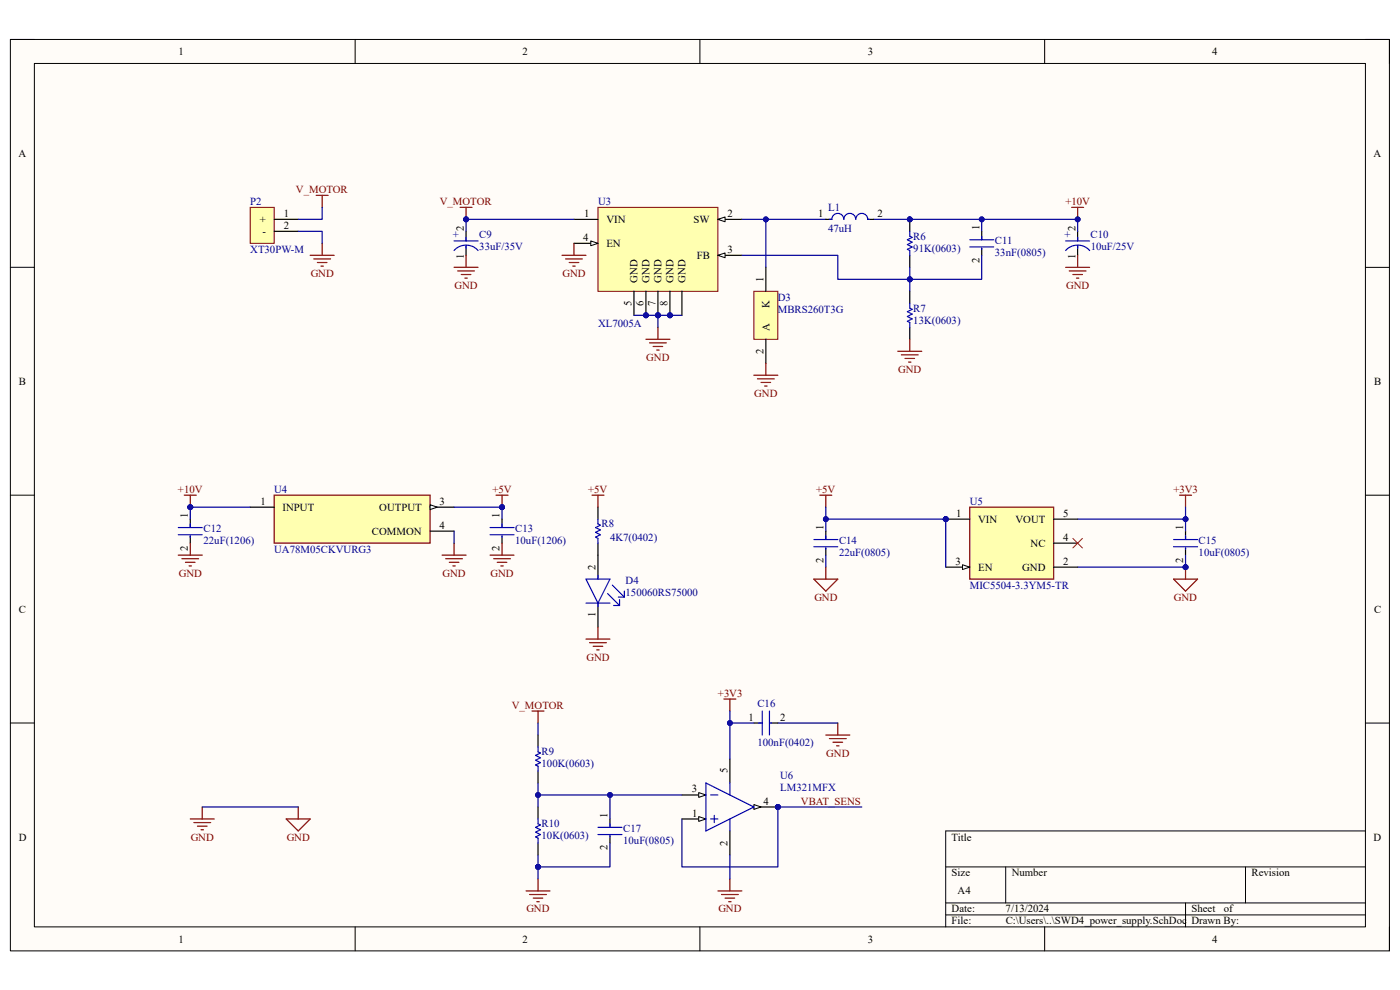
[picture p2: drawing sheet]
<svg xmlns="http://www.w3.org/2000/svg" width="297mm" height="210mm" viewBox="0 0 297 210" stroke-linecap="round" stroke-linejoin="round" font-family="sans-serif">
<path d="M2.2 8.4h292.6v193.3h-292.6z" fill-rule="evenodd" fill="#fffcf8"/>
<path d="M2.2 8.4h292.6v193.3h-292.6z" fill="none" stroke="#000" stroke-width=".21"/>
<path d="M7.3 13.5h282.4v183.1h-282.4z" fill-rule="evenodd" fill="#fffcf8"/>
<g fill="none" stroke="#000" stroke-width=".21">
<path d="M2.2 8.4h5.1M7.3 13.5h282.4v183.1h-282.4zM75.3 8.4v5.1M148.5 8.4v5.1M221.6 8.4v5.1M289.7 8.4h5.1v5.1M2.2 56.7h5.1M289.7 56.7h5.1M2.2 105h5.1M289.7 105.1h5.1M2.2 153.4h5.1M289.7 153.4h5.1"/>
<path d="M289.7 176.3h-89.1v20.3M75.3 196.6v5.1M148.5 196.6v5.1M200.6 183.9h89.1M200.6 191.5h89.1M200.6 194.1h89.1M213.4 183.9v7.6M221.6 196.6v5.1M251.5 191.5v5.1M264.2 183.9v7.6M294.8 196.6v5.1"/>
</g>
<circle cx="137" cy="66.9" r=".51" fill="#000080"/>
<circle cx="137" cy="66.9" r=".51" fill="none" stroke="#000080" stroke-width=".21"/>
<circle cx="139.6" cy="66.9" r=".51" fill="#000080"/>
<circle cx="139.6" cy="66.9" r=".51" fill="none" stroke="#000080" stroke-width=".21"/>
<circle cx="142.1" cy="66.9" r=".51" fill="#000080"/>
<circle cx="142.1" cy="66.9" r=".51" fill="none" stroke="#000080" stroke-width=".21"/>
<path d="M126.9 44h25.4v17.8h-25.4z" fill-rule="evenodd" fill="#ffffb0"/>
<path d="M126.9 44h25.4v17.8h-25.4z" fill="none" stroke="#800000" stroke-width=".21"/>
<path d="M121.8 46.5h5.1M152.3 46.5h5.1" fill="none" stroke="#000" stroke-width=".25"/>
<path d="M152.3 46.5l1.5-.5v1z" fill="#f8fcff"/>
<path d="M152.3 46.5l1.5-.5v1z" fill="none" stroke="#000" stroke-width=".21"/>
<path d="M152.3 54.2h5.1" fill="none" stroke="#000" stroke-width=".25"/>
<path d="M152.3 54.2l1.5-.5v1z" fill="#f8fcff"/>
<path d="M152.3 54.2l1.5-.5v1z" fill="none" stroke="#000" stroke-width=".21"/>
<path d="M121.8 51.6h5.1" fill="none" stroke="#000" stroke-width=".25"/>
<path d="M125.3 51.1l1.6 .5-1.6 .5z" fill="#f8fcff"/>
<path d="M125.3 51.1l1.6 .5-1.6 .5z" fill="none" stroke="#000" stroke-width=".21"/>
<path d="M134.5 61.8v5.1M137 61.8v5.1" fill="none" stroke="#000" stroke-width=".25"/>
<circle cx="137" cy="66.9" r=".51" fill="#000080"/>
<circle cx="137" cy="66.9" r=".51" fill="none" stroke="#000080" stroke-width=".21"/>
<path d="M139.6 61.8v5.1" fill="none" stroke="#000" stroke-width=".25"/>
<circle cx="139.6" cy="66.9" r=".51" fill="#000080"/>
<circle cx="139.6" cy="66.9" r=".51" fill="none" stroke="#000080" stroke-width=".21"/>
<path d="M142.1 61.8v5.1" fill="none" stroke="#000" stroke-width=".25"/>
<circle cx="142.1" cy="66.9" r=".51" fill="#000080"/>
<circle cx="142.1" cy="66.9" r=".51" fill="none" stroke="#000080" stroke-width=".21"/>
<path d="M98.9 49.1v2M98.9 52.1v2.1M144.7 61.8v5.1" fill="none" stroke="#000" stroke-width=".25"/>
<path d="M96.3 51.1h5.1M96.3 53.1a3.4 3.4 0 0 1 5.1 0M98.9 50.4v.7M98.9 52.1v.5" fill="none" stroke="#00f" stroke-width=".25"/>
<path d="M159.9 61.8h5.1v10.2h-5.1z" fill-rule="evenodd" fill="#ffffb0"/>
<path d="M159.9 61.8h5.1v10.2h-5.1z" fill="none" stroke="#800000" stroke-width=".21"/>
<path d="M162.5 56.7v5.1M162.5 72v5.1" fill="none" stroke="#000" stroke-width=".25"/>
<circle cx="193" cy="46.5" r=".51" fill="#000080"/>
<circle cx="193" cy="46.5" r=".51" fill="none" stroke="#000080" stroke-width=".21"/>
<path d="M193 46.5v2.6" fill="none" stroke="#000" stroke-width=".25"/>
<circle cx="193" cy="46.5" r=".51" fill="#000080"/>
<circle cx="193" cy="46.5" r=".51" fill="none" stroke="#000080" stroke-width=".21"/>
<path d="M193 54.2v2.5M208.3 49.1v1.8M208.3 52.6v1.6M228.6 49.1v2M228.6 52.1v2.1M193 61.8v2.5M193 69.4v2.6" fill="none" stroke="#000" stroke-width=".25"/>
<path d="M193 49.1v1l.5 .3-1 .5 1 .5-1 .5 1 .5-1 .5 .5 .2v1.1M205.7 50.9h5.1M205.7 52.4h5.1M208.3 50.1v.8M208.3 52.6v.3M226.1 51.1h5.1M226.1 53.1a3.4 3.4 0 0 1 5.1 0M228.6 50.4v.7M228.6 52.1v.5M193 64.3v1.1l.5 .2-1 .5 1 .5-1 .5 1 .5-1 .6 .5 .2v1" fill="none" stroke="#00f" stroke-width=".25"/>
<path d="M97.6 44h2.5M98.9 44v2.5" fill="none" stroke="#800000" stroke-width=".25"/>
<circle cx="98.9" cy="46.5" r=".51" fill="#000080"/>
<circle cx="98.9" cy="46.5" r=".51" fill="none" stroke="#000080" stroke-width=".21"/>
<g fill="none" stroke="#800000" stroke-width=".25">
<path d="M96.3 56.7h5.1M97.1 57.5h3.6M97.9 58.2h2M98.6 59h.5M98.9 54.2v2.5M119.2 54.2h5.1M120 54.9h3.5M120.8 55.7h2M121.5 56.5h.5M121.8 51.6v2.6M226.1 56.7h5.1M226.8 57.5h3.6"/>
<path d="M227.6 58.2h2M228.4 59h.5M228.6 54.2v2.5M137 72h5.1M137.8 72.7h3.6M138.6 73.5h2M139.3 74.3h.5M139.6 69.4v2.6M159.9 79.6h5.1M162.5 77.1v2.5M190.5 74.5h5M191.2 75.3h3.6"/>
<path d="M192 76h2M192.8 76.8h.5M193 72v2.5M160.7 80.4h3.6M161.5 81.1h2M162.2 81.9h.5M40.4 173.7h5.1M41.1 174.5h3.6M41.9 175.3h2M42.7 176h.5M42.9 171.2v2.5M60.7 173.7h5.1l-2.5 2.6z"/>
<path d="M63.3 171.2v2.5"/>
</g>
<circle cx="200.6" cy="110.1" r=".51" fill="#000080"/>
<circle cx="200.6" cy="110.1" r=".51" fill="none" stroke="#000080" stroke-width=".21"/>
<path d="M205.7 107.6h17.8v15.3h-17.8z" fill-rule="evenodd" fill="#ffffb0"/>
<path d="M205.7 107.6h17.8v15.3h-17.8z" fill="none" stroke="#800000" stroke-width=".25"/>
<path d="M200.6 110.1h5.1" fill="none" stroke="#000" stroke-width=".25"/>
<circle cx="200.6" cy="110.1" r=".51" fill="#000080"/>
<circle cx="200.6" cy="110.1" r=".51" fill="none" stroke="#000080" stroke-width=".21"/>
<path d="M200.6 120.3h5.1" fill="none" stroke="#000" stroke-width=".25"/>
<path d="M204.2 119.8l1.5 .5-1.5 .5z" fill="#f8fcff"/>
<path d="M204.2 119.8l1.5 .5-1.5 .5z" fill="none" stroke="#000" stroke-width=".21"/>
<path d="M175.2 112.7v1.8M175.2 116.2v1.6M223.5 115.2h5.1M223.5 110.1h5.1M251.5 112.7v1.8M251.5 116.2v1.6M223.5 120.3h5.1" fill="none" stroke="#000" stroke-width=".25"/>
<path d="M173.9 105.1h2.6M175.2 105.1v2.5M250.2 105.1h2.6M251.5 105.1v2.5M172.7 122.9h5l-2.5 2.5zM175.2 120.3v2.6M249 122.9h5.1l-2.6 2.5zM251.5 120.3v2.6" fill="none" stroke="#800000" stroke-width=".25"/>
<path d="M172.7 114.5h5M172.7 116h5M175.2 113.7v.8M175.2 116.2v.3M249 114.5h5.1M249 116h5.1M251.5 113.7v.8M251.5 116.2v.3" fill="none" stroke="#00f" stroke-width=".25"/>
<path d="M227.6 114.2l2 2M229.6 114.2l-2 2" fill="none" stroke="#f00" stroke-width=".21"/>
<circle cx="251.5" cy="120.3" r=".51" fill="#000080"/>
<circle cx="251.5" cy="120.3" r=".51" fill="none" stroke="#000080" stroke-width=".21"/>
<path d="M58.2 105h33v10.2h-33z" fill-rule="evenodd" fill="#ffffb0"/>
<path d="M58.2 105h33v10.2h-33z" fill="none" stroke="#800000" stroke-width=".25"/>
<path d="M53.1 107.6h5.1M91.2 107.6h5.1" fill="none" stroke="#000" stroke-width=".25"/>
<path d="M91.2 107.1l1.6 .5-1.6 .5z" fill="#f8fcff"/>
<path d="M91.2 107.1l1.6 .5-1.6 .5z" fill="none" stroke="#000" stroke-width=".21"/>
<path d="M40.4 110.1v1.8M40.4 113.7v1.5M91.2 112.7h5.1M106.5 110.1v1.8M106.5 113.7v1.5" fill="none" stroke="#000" stroke-width=".25"/>
<path d="M37.8 111.9h5.1M37.8 113.4h5.1M40.4 111.2v.7M40.4 113.7v.3M104 111.9h5.1M104 113.4h5.1M106.5 111.2v.7M106.5 113.7v.3" fill="none" stroke="#00f" stroke-width=".25"/>
<path d="M227.4 44h2.5M228.6 44v2.5" fill="none" stroke="#800000" stroke-width=".25"/>
<circle cx="228.6" cy="46.5" r=".51" fill="#000080"/>
<circle cx="228.6" cy="46.5" r=".51" fill="none" stroke="#000080" stroke-width=".21"/>
<path d="M39.1 105h2.5M40.4 105v2.6" fill="none" stroke="#800000" stroke-width=".25"/>
<circle cx="40.4" cy="107.6" r=".51" fill="#000080"/>
<circle cx="40.4" cy="107.6" r=".51" fill="none" stroke="#000080" stroke-width=".21"/>
<g fill="none" stroke="#800000" stroke-width=".25">
<path d="M37.8 117.8h5.1M38.6 118.5h3.5M39.3 119.3h2.1M40.4 115.2v2.6M93.8 117.8h5.1M94.6 118.5h3.5M95.3 119.3h2.1M96.3 115.2v2.6M104 117.8h5.1M104.7 118.5h3.6M105.2 105h2.6M105.5 119.3h2"/>
<path d="M106.5 105v2.6M106.5 115.2v2.6M40.1 120.1h.5M96.1 120.1h.5M106.3 120.1h.5"/>
</g>
<circle cx="106.5" cy="107.6" r=".51" fill="#000080"/>
<circle cx="106.5" cy="107.6" r=".51" fill="none" stroke="#000080" stroke-width=".21"/>
<path d="M126.9 107.6v2.5M126.9 115.2v7.7M126.9 127.9v5.1" fill="none" stroke="#000" stroke-width=".25"/>
<path d="M126.9 110.1v1.1l.5 .2-1.1 .5 1.1 .5-1.1 .5 1.1 .5-1.1 .6 .6 .2v1M124.3 122.9h5.1l-2.5 5zM124.3 127.9h5.1M126.9 122.1v.8M126.9 127.9v.8M128.9 125.9l2.5 2.5M129.9 124.1l2.6 2.6M130.2 128.4h1.2M131.2 126.7h1.3M131.4 127.2v1.2M132.5 125.4v1.3" fill="none" stroke="#00f" stroke-width=".25"/>
<path d="M125.6 105h2.5M126.9 105v2.6M124.3 135.6h5.1M125.1 136.3h3.5M125.8 137.1h2.1M126.6 137.9h.5M126.9 133v2.6" fill="none" stroke="#800000" stroke-width=".25"/>
<circle cx="165" cy="171.2" r=".51" fill="#000080"/>
<circle cx="165" cy="171.2" r=".51" fill="none" stroke="#000080" stroke-width=".21"/>
<path d="M144.7 173.7h5.1M154.8 176.3v5.1" fill="none" stroke="#000" stroke-width=".25"/>
<path d="M148.2 173.2l1.6 .5-1.6 .5z" fill="#f8fcff"/>
<path d="M148.2 173.2l1.6 .5-1.6 .5z" fill="none" stroke="#000" stroke-width=".21"/>
<path d="M144.7 168.6h5.1" fill="none" stroke="#000" stroke-width=".25"/>
<path d="M148.2 168.1l1.6 .5-1.6 .6z" fill="#f8fcff"/>
<path d="M148.2 168.1l1.6 .5-1.6 .6z" fill="none" stroke="#000" stroke-width=".21"/>
<path d="M154.8 161v5.1M159.9 171.2h5.1" fill="none" stroke="#000" stroke-width=".25"/>
<path d="M159.9 170.7l1.6 .5-1.6 .5z" fill="#f8fcff"/>
<path d="M159.9 170.7l1.6 .5-1.6 .5z" fill="none" stroke="#000" stroke-width=".21"/>
<circle cx="165" cy="171.2" r=".51" fill="#000080"/>
<circle cx="165" cy="171.2" r=".51" fill="none" stroke="#000080" stroke-width=".21"/>
<g fill="none" stroke="#00f" stroke-width=".25">
<path d="M114.1 158.5v1l.5 .2-1 .5 1 .6-1 .5 1 .5-1 .5 .5 .2v1.1M161 153.4h.7M161.7 150.8v5.1M163.2 150.8v5.1M163.5 153.4h.2M114.1 173.7v1.1l.5 .2-1 .5 1 .5-1 .5 1 .5-1 .5 .5 .3v1M126.9 175.5h5.1M126.9 177h5.1M129.4 174.8v.7M129.4 177.3v.2M150.8 168.6h1.5M150.8 173.7h1.5"/>
<path d="M151.5 173v1.5M154.8 166.1v2.5M154.8 173.7v2.6M159.9 171.2l-10.1-5.1v10.2l10.1-5.1"/>
</g>
<g fill="none" stroke="#800000" stroke-width=".25">
<path d="M112.9 150.8h2.5M114.1 150.8v2.6M153.6 148.3h2.5M154.8 148.3v2.5M175.2 155.9h5.1M176 156.7h3.5M176.7 157.5h2.1M177.5 158.2h.5M177.7 153.4v2.5M111.6 189h5.1M112.4 189.8h3.5M113.1 190.5h2.1"/>
<path d="M113.9 191.3h.5M114.1 186.5v2.5M152.3 189h5.1M153.1 189.8h3.5M153.8 190.5h2.1M154.6 191.3h.5M154.8 186.5v2.5"/>
</g>
<path d="M114.1 155.9v2.6M159.9 153.4h1.8M163.5 153.4h1.5M114.1 163.6v2.5M114.1 171.2v2.5M114.1 178.8v2.6M129.4 173.7v1.8M129.4 177.3v1.5" fill="none" stroke="#000" stroke-width=".25"/>
<path d="M53.1 44h5.1v7.6h-5.1z" fill-rule="evenodd" fill="#ffffb0"/>
<path d="M53.1 44h5.1v7.6h-5.1z" fill="none" stroke="#800000" stroke-width=".21"/>
<path d="M58.2 46.5h5.1M58.2 49.1h5.1" fill="none" stroke="#000" stroke-width=".25"/>
<path d="M65.8 54.2h5.1M66.6 54.9h3.5M67.1 41.4h2.5M67.3 55.7h2.1M68.1 56.5h.5M68.3 41.4v2.6M68.3 51.6v2.6" fill="none" stroke="#800000" stroke-width=".25"/>
<path d="M98.9 46.5v2.6" fill="none" stroke="#000080" stroke-width=".25"/>
<circle cx="98.9" cy="46.5" r=".51" fill="#000080"/>
<circle cx="98.9" cy="46.5" r=".51" fill="none" stroke="#000080" stroke-width=".21"/>
<path d="M98.9 46.5h22.9" fill="none" stroke="#000080" stroke-width=".25"/>
<circle cx="98.9" cy="46.5" r=".51" fill="#000080"/>
<circle cx="98.9" cy="46.5" r=".51" fill="none" stroke="#000080" stroke-width=".21"/>
<path d="M139.6 66.9v2.5" fill="none" stroke="#000080" stroke-width=".25"/>
<circle cx="139.6" cy="66.9" r=".51" fill="#000080"/>
<circle cx="139.6" cy="66.9" r=".51" fill="none" stroke="#000080" stroke-width=".21"/>
<path d="M162.5 46.5v10.2" fill="none" stroke="#000080" stroke-width=".25"/>
<circle cx="162.5" cy="46.5" r=".51" fill="#000080"/>
<circle cx="162.5" cy="46.5" r=".51" fill="none" stroke="#000080" stroke-width=".21"/>
<path d="M208.3 46.5v2.6" fill="none" stroke="#000080" stroke-width=".25"/>
<circle cx="208.3" cy="46.5" r=".51" fill="#000080"/>
<circle cx="208.3" cy="46.5" r=".51" fill="none" stroke="#000080" stroke-width=".21"/>
<path d="M208.3 54.2v5.1h-15.3v-2.6" fill="none" stroke="#000080" stroke-width=".25"/>
<circle cx="193" cy="59.3" r=".51" fill="#000080"/>
<circle cx="193" cy="59.3" r=".51" fill="none" stroke="#000080" stroke-width=".21"/>
<path d="M193 59.3v2.5" fill="none" stroke="#000080" stroke-width=".25"/>
<circle cx="193" cy="59.3" r=".51" fill="#000080"/>
<circle cx="193" cy="59.3" r=".51" fill="none" stroke="#000080" stroke-width=".21"/>
<path d="M157.4 54.2h20.3v5.1h15.3" fill="none" stroke="#000080" stroke-width=".25"/>
<circle cx="193" cy="59.3" r=".51" fill="#000080"/>
<circle cx="193" cy="59.3" r=".51" fill="none" stroke="#000080" stroke-width=".21"/>
<path d="M175.2 110.1h25.4M42.9 171.2h20.4" fill="none" stroke="#000080" stroke-width=".25"/>
<circle cx="200.6" cy="110.1" r=".51" fill="#000080"/>
<circle cx="200.6" cy="110.1" r=".51" fill="none" stroke="#000080" stroke-width=".21"/>
<circle cx="175.2" cy="110.1" r=".51" fill="#000080"/>
<circle cx="175.2" cy="110.1" r=".51" fill="none" stroke="#000080" stroke-width=".21"/>
<path d="M200.6 110.1v10.2" fill="none" stroke="#000080" stroke-width=".25"/>
<circle cx="200.6" cy="110.1" r=".51" fill="#000080"/>
<circle cx="200.6" cy="110.1" r=".51" fill="none" stroke="#000080" stroke-width=".21"/>
<path d="M251.5 117.8v2.5" fill="none" stroke="#000080" stroke-width=".25"/>
<circle cx="251.5" cy="120.3" r=".51" fill="#000080"/>
<circle cx="251.5" cy="120.3" r=".51" fill="none" stroke="#000080" stroke-width=".21"/>
<path d="M175.2 117.8v2.5M228.6 120.3h22.9" fill="none" stroke="#000080" stroke-width=".25"/>
<circle cx="251.5" cy="120.3" r=".51" fill="#000080"/>
<circle cx="251.5" cy="120.3" r=".51" fill="none" stroke="#000080" stroke-width=".21"/>
<path d="M228.6 110.1h22.9" fill="none" stroke="#000080" stroke-width=".25"/>
<circle cx="251.5" cy="110.1" r=".51" fill="#000080"/>
<circle cx="251.5" cy="110.1" r=".51" fill="none" stroke="#000080" stroke-width=".21"/>
<path d="M175.2 107.6v5.1" fill="none" stroke="#000080" stroke-width=".25"/>
<circle cx="175.2" cy="110.1" r=".51" fill="#000080"/>
<circle cx="175.2" cy="110.1" r=".51" fill="none" stroke="#000080" stroke-width=".21"/>
<path d="M251.5 107.6v5.1" fill="none" stroke="#000080" stroke-width=".25"/>
<circle cx="251.5" cy="110.1" r=".51" fill="#000080"/>
<circle cx="251.5" cy="110.1" r=".51" fill="none" stroke="#000080" stroke-width=".21"/>
<path d="M40.4 107.6v2.5" fill="none" stroke="#000080" stroke-width=".25"/>
<circle cx="40.4" cy="107.6" r=".51" fill="#000080"/>
<circle cx="40.4" cy="107.6" r=".51" fill="none" stroke="#000080" stroke-width=".21"/>
<path d="M40.4 107.6h12.7" fill="none" stroke="#000080" stroke-width=".25"/>
<circle cx="40.4" cy="107.6" r=".51" fill="#000080"/>
<circle cx="40.4" cy="107.6" r=".51" fill="none" stroke="#000080" stroke-width=".21"/>
<path d="M96.3 112.7v2.5M96.3 107.6h10.2" fill="none" stroke="#000080" stroke-width=".25"/>
<circle cx="106.5" cy="107.6" r=".51" fill="#000080"/>
<circle cx="106.5" cy="107.6" r=".51" fill="none" stroke="#000080" stroke-width=".21"/>
<path d="M106.5 107.6v2.5" fill="none" stroke="#000080" stroke-width=".25"/>
<circle cx="106.5" cy="107.6" r=".51" fill="#000080"/>
<circle cx="106.5" cy="107.6" r=".51" fill="none" stroke="#000080" stroke-width=".21"/>
<path d="M134.5 66.9h10.2" fill="none" stroke="#000080" stroke-width=".25"/>
<circle cx="137" cy="66.9" r=".51" fill="#000080"/>
<circle cx="137" cy="66.9" r=".51" fill="none" stroke="#000080" stroke-width=".21"/>
<circle cx="139.6" cy="66.9" r=".51" fill="#000080"/>
<circle cx="139.6" cy="66.9" r=".51" fill="none" stroke="#000080" stroke-width=".21"/>
<circle cx="142.1" cy="66.9" r=".51" fill="#000080"/>
<circle cx="142.1" cy="66.9" r=".51" fill="none" stroke="#000080" stroke-width=".21"/>
<path d="M157.4 46.5h17.8" fill="none" stroke="#000080" stroke-width=".25"/>
<circle cx="162.5" cy="46.5" r=".51" fill="#000080"/>
<circle cx="162.5" cy="46.5" r=".51" fill="none" stroke="#000080" stroke-width=".21"/>
<path d="M185.4 46.5h43.2v2.6" fill="none" stroke="#000080" stroke-width=".25"/>
<circle cx="193" cy="46.5" r=".51" fill="#000080"/>
<circle cx="193" cy="46.5" r=".51" fill="none" stroke="#000080" stroke-width=".21"/>
<circle cx="208.3" cy="46.5" r=".51" fill="#000080"/>
<circle cx="208.3" cy="46.5" r=".51" fill="none" stroke="#000080" stroke-width=".21"/>
<circle cx="228.6" cy="46.5" r=".51" fill="#000080"/>
<circle cx="228.6" cy="46.5" r=".51" fill="none" stroke="#000080" stroke-width=".21"/>
<path d="M154.8 153.4h5.1M165 153.4h12.7" fill="none" stroke="#000080" stroke-width=".25"/>
<circle cx="154.8" cy="153.4" r=".51" fill="#000080"/>
<circle cx="154.8" cy="153.4" r=".51" fill="none" stroke="#000080" stroke-width=".21"/>
<path d="M154.8 150.8v10.2" fill="none" stroke="#000080" stroke-width=".25"/>
<circle cx="154.8" cy="153.4" r=".51" fill="#000080"/>
<circle cx="154.8" cy="153.4" r=".51" fill="none" stroke="#000080" stroke-width=".21"/>
<path d="M165 171.2v12.7h-20.3v-10.2M154.8 181.4v5.1" fill="none" stroke="#000080" stroke-width=".25"/>
<circle cx="165" cy="171.2" r=".51" fill="#000080"/>
<circle cx="165" cy="171.2" r=".51" fill="none" stroke="#000080" stroke-width=".21"/>
<path d="M165 171.2h17.8" fill="none" stroke="#000080" stroke-width=".25"/>
<circle cx="165" cy="171.2" r=".51" fill="#000080"/>
<circle cx="165" cy="171.2" r=".51" fill="none" stroke="#000080" stroke-width=".21"/>
<path d="M114.1 166.1v5.1" fill="none" stroke="#000080" stroke-width=".25"/>
<circle cx="114.1" cy="168.6" r=".51" fill="#000080"/>
<circle cx="114.1" cy="168.6" r=".51" fill="none" stroke="#000080" stroke-width=".21"/>
<path d="M114.1 183.9v2.6" fill="none" stroke="#000080" stroke-width=".25"/>
<circle cx="114.1" cy="183.9" r=".51" fill="#000080"/>
<circle cx="114.1" cy="183.9" r=".51" fill="none" stroke="#000080" stroke-width=".21"/>
<path d="M114.1 168.6h30.6" fill="none" stroke="#000080" stroke-width=".25"/>
<circle cx="129.4" cy="168.6" r=".51" fill="#000080"/>
<circle cx="129.4" cy="168.6" r=".51" fill="none" stroke="#000080" stroke-width=".21"/>
<circle cx="114.1" cy="168.6" r=".51" fill="#000080"/>
<circle cx="114.1" cy="168.6" r=".51" fill="none" stroke="#000080" stroke-width=".21"/>
<path d="M114.1 153.4v2.5M129.4 168.6v5.1" fill="none" stroke="#000080" stroke-width=".25"/>
<circle cx="129.4" cy="168.6" r=".51" fill="#000080"/>
<circle cx="129.4" cy="168.6" r=".51" fill="none" stroke="#000080" stroke-width=".21"/>
<path d="M129.4 178.8v5.1h-15.3" fill="none" stroke="#000080" stroke-width=".25"/>
<circle cx="114.1" cy="183.9" r=".51" fill="#000080"/>
<circle cx="114.1" cy="183.9" r=".51" fill="none" stroke="#000080" stroke-width=".21"/>
<path d="M63.3 49.1h5v2.5M68.3 44v2.5h-5M114.1 181.4v2.5" fill="none" stroke="#000080" stroke-width=".25"/>
<path d="M175.2 46.5h1.3M184.1 46.5h1.3" fill="none" stroke="#000" stroke-width=".25"/>
<path d="M176 46.5h.5a1.28 1.28 0 0 1 1.2-1.2 1.28 1.28 0 0 1 1.3 1.2 1.26 1.26 0 0 1 1.3-1.2 1.26 1.26 0 0 1 1.2 1.2 1.28 1.28 0 0 1 1.3-1.2 1.28 1.28 0 0 1 1.3 1.2h.3" fill="none" stroke="#00f" stroke-width=".25"/>
<circle cx="114.1" cy="183.9" r=".51" fill="#000080"/>
<circle cx="114.1" cy="183.9" r=".51" fill="none" stroke="#000080" stroke-width=".21"/>
<g font-size="2.3">
<text x="37.9" y="11.7">1</text>
<text x="110.9" y="11.7">2</text>
<text x="184.1" y="11.7">3</text>
<text x="257.1" y="11.7">4</text>
<text x="3.9" y="33.3">A</text>
<text x="291.4" y="33.3">A</text>
<text x="55.1" y="47.3">+</text>
<text x="60.2" y="46">1</text>
<text x="124" y="46">1</text>
<text x="128.7" y="47.3">VIN</text>
<text x="147.1" y="47.3">SW</text>
<text x="154.3" y="46">2</text>
<text x="173.6" y="46">1</text>
<text x="186.1" y="46">2</text>
<text x="55.7" y="49.8">-</text>
<text x="60.2" y="48.6">2</text>
<text x="98.4" y="49.1" transform="rotate(-90 98.4 49.1)">2</text>
<text x="123.7" y="51.1">4</text>
<text x="128.7" y="52.4">EN</text>
<text x="154.3" y="53.6">3</text>
<text x="207.8" y="48.8" transform="rotate(-90 207.8 48.8)">1</text>
<text x="228.1" y="49.1" transform="rotate(-90 228.1 49.1)">2</text>
<text x="98.4" y="55" transform="rotate(-90 98.4 55)">1</text>
<text x="147.8" y="54.9">FB</text>
<text x="162" y="59.8" transform="rotate(-90 162 59.8)">1</text>
<text x="207.8" y="55.7" transform="rotate(-90 207.8 55.7)">2</text>
<text x="228.1" y="55" transform="rotate(-90 228.1 55)">1</text>
<text x="134" y="64.8" transform="rotate(-90 134 64.8)">5</text>
<text x="135.3" y="60" transform="rotate(-90 135.3 60)">GND</text>
<text x="136.5" y="64.9" transform="rotate(-90 136.5 64.9)">6</text>
<text x="137.8" y="60" transform="rotate(-90 137.8 60)">GND</text>
<text x="139.1" y="64.9" transform="rotate(-90 139.1 64.9)">7</text>
<text x="140.3" y="60" transform="rotate(-90 140.3 60)">GND</text>
<text x="141.6" y="64.9" transform="rotate(-90 141.6 64.9)">8</text>
<text x="142.9" y="60" transform="rotate(-90 142.9 60)">GND</text>
<text x="145.5" y="60" transform="rotate(-90 145.5 60)">GND</text>
<text x="163.2" y="65.2" transform="rotate(-90 163.2 65.2)">K</text>
<text x="163.2" y="70.2" transform="rotate(-90 163.2 70.2)">A</text>
<text x="162" y="75.1" transform="rotate(-90 162 75.1)">2</text>
<text x="4" y="81.6">B</text>
<text x="291.5" y="81.6">B</text>
<text x="55.2" y="107.1">1</text>
<text x="93.3" y="107.1">3</text>
<text x="39.9" y="109.9" transform="rotate(-90 39.9 109.9)">1</text>
<text x="59.9" y="108.3">INPUT</text>
<text x="78.9" y="113.4">COMMON</text>
<text x="80.5" y="108.3">OUTPUT</text>
<text x="93.3" y="112.1">4</text>
<text x="106" y="109.9" transform="rotate(-90 106 109.9)">1</text>
<text x="174.7" y="112.4" transform="rotate(-90 174.7 112.4)">1</text>
<text x="202.8" y="109.6">1</text>
<text x="207.5" y="110.9">VIN</text>
<text x="215.4" y="110.9">VOUT</text>
<text x="225.6" y="109.6">5</text>
<text x="251" y="112.4" transform="rotate(-90 251 112.4)">1</text>
<text x="39.9" y="116.8" transform="rotate(-90 39.9 116.8)">2</text>
<text x="106" y="116.8" transform="rotate(-90 106 116.8)">2</text>
<text x="174.7" y="119.3" transform="rotate(-90 174.7 119.3)">2</text>
<text x="202.7" y="119.8">3</text>
<text x="218.7" y="116">NC</text>
<text x="225.6" y="114.7">4</text>
<text x="225.6" y="119.8">2</text>
<text x="251" y="119.3" transform="rotate(-90 251 119.3)">2</text>
<text x="126.4" y="120.8" transform="rotate(-90 126.4 120.8)">2</text>
<text x="207.5" y="121.1">EN</text>
<text x="216.9" y="121.1">GND</text>
<text x="4" y="130">C</text>
<text x="126.4" y="130.9" transform="rotate(-90 126.4 130.9)">1</text>
<text x="291.5" y="130">C</text>
<text x="158.8" y="152.9">1</text>
<text x="165.5" y="152.9">2</text>
<text x="154.3" y="164.1" transform="rotate(-90 154.3 164.1)">5</text>
<text x="128.9" y="173.5" transform="rotate(-90 128.9 173.5)">1</text>
<text x="146.8" y="168.1">3</text>
<text x="146.9" y="173.2">1</text>
<text x="162" y="170.7">4</text>
<text x="4" y="178.3">D</text>
<text x="154.3" y="179.4" transform="rotate(-90 154.3 179.4)">2</text>
<text x="201.9" y="178.3">Title</text>
<text x="291.4" y="178.3">D</text>
<text x="128.9" y="180.4" transform="rotate(-90 128.9 180.4)">2</text>
<text x="201.9" y="185.9">Size</text>
<text x="214.6" y="185.9">Number</text>
<text x="265.5" y="185.9">Revision</text>
<text x="203.2" y="189.7">A4</text>
<text x="201.9" y="193.5">Date:</text>
<text x="201.9" y="196.1">File:</text>
<text x="213.3" y="193.5">7/13/2024</text>
<text x="213.4" y="196.1">C:\Users\..\SWD4_power_supply.SchDoc Drawn By:</text>
<text x="252.8" y="193.5">Sheet</text>
<text x="259.6" y="193.5">of</text>
<text x="37.9" y="199.9">1</text>
<text x="110.9" y="199.9">2</text>
<text x="184.1" y="199.9">3</text>
<text x="257.1" y="199.9">4</text>
</g>
<g font-size="2.3" fill="#800000">
<text x="62.8" y="40.9">V_MOTOR</text>
<text x="93.3" y="43.5">V_MOTOR</text>
<text x="226" y="43.5">+10V</text>
<text x="65.9" y="58.7">GND</text>
<text x="119.3" y="58.7">GND</text>
<text x="96.4" y="61.3">GND</text>
<text x="226.2" y="61.3">GND</text>
<text x="137.1" y="76.5">GND</text>
<text x="190.5" y="79.1">GND</text>
<text x="160" y="84.2">GND</text>
<text x="37.8" y="104.5">+10V</text>
<text x="104.5" y="104.5">+5V</text>
<text x="124.8" y="104.5">+5V</text>
<text x="173.1" y="104.5">+5V</text>
<text x="249" y="104.5">+3V3</text>
<text x="37.9" y="122.3">GND</text>
<text x="93.9" y="122.3">GND</text>
<text x="104.1" y="122.3">GND</text>
<text x="172.8" y="127.4">GND</text>
<text x="249" y="127.4">GND</text>
<text x="124.4" y="140.1">GND</text>
<text x="152.3" y="147.8">+3V3</text>
<text x="108.6" y="150.3">V_MOTOR</text>
<text x="175.3" y="160.5">GND</text>
<text x="169.9" y="170.7">VBAT_SENS</text>
<text x="40.5" y="178.3">GND</text>
<text x="60.8" y="178.3">GND</text>
<text x="111.7" y="193.5">GND</text>
<text x="152.4" y="193.5">GND</text>
</g>
<g font-size="2.3" fill="#000080">
<text x="53.1" y="43.5">P2</text>
<text x="126.9" y="43.5">U3</text>
<text x="175.7" y="44.7">L1</text>
<text x="53.1" y="53.6">XT30PW-M</text>
<text x="96.1" y="50.6">+</text>
<text x="101.7" y="50.6">C9</text>
<text x="101.7" y="53.1">33uF/35V</text>
<text x="175.7" y="49.3">47uH</text>
<text x="193.8" y="50.8">R6</text>
<text x="193.8" y="53.4">91K(0603)</text>
<text x="211.1" y="51.9">C11</text>
<text x="225.8" y="50.6">+</text>
<text x="231.4" y="50.6">C10</text>
<text x="231.4" y="53.1">10uF/25V</text>
<text x="211.1" y="54.4">33nF(0805)</text>
<text x="165" y="63.8">D3</text>
<text x="126.9" y="69.4">XL7005A</text>
<text x="165" y="66.4">MBRS260T3G</text>
<text x="193.8" y="66.1">R7</text>
<text x="193.8" y="68.7">13K(0603)</text>
<text x="58.2" y="104.5">U4</text>
<text x="205.7" y="107.1">U5</text>
<text x="43.2" y="112.9">C12</text>
<text x="109.3" y="112.9">C13</text>
<text x="127.6" y="111.9">R8</text>
<text x="43.2" y="115.5">22uF(1206)</text>
<text x="58.2" y="117.3">UA78M05CKVURG3</text>
<text x="109.3" y="115.5">10uF(1206)</text>
<text x="129.4" y="114.7">4K7(0402)</text>
<text x="178" y="115.5">C14</text>
<text x="178" y="118">22uF(0805)</text>
<text x="254.3" y="115.5">C15</text>
<text x="254.3" y="118">10uF(0805)</text>
<text x="132.7" y="123.9">D4</text>
<text x="205.7" y="124.9">MIC5504-3.3YM5-TR</text>
<text x="132.7" y="126.4">150060RS75000</text>
<text x="160.7" y="150.1">C16</text>
<text x="114.9" y="160.2">R9</text>
<text x="160.7" y="158.2">100nF(0402)</text>
<text x="114.9" y="162.8">100K(0603)</text>
<text x="165.5" y="165.3">U6</text>
<text x="165.5" y="167.9">LM321MFX</text>
<text x="114.9" y="175.5">R10</text>
<text x="114.9" y="178.1">10K(0603)</text>
<text x="132.2" y="176.5">C17</text>
<text x="132.2" y="179.1">10uF(0805)</text>
</g>
</svg>
